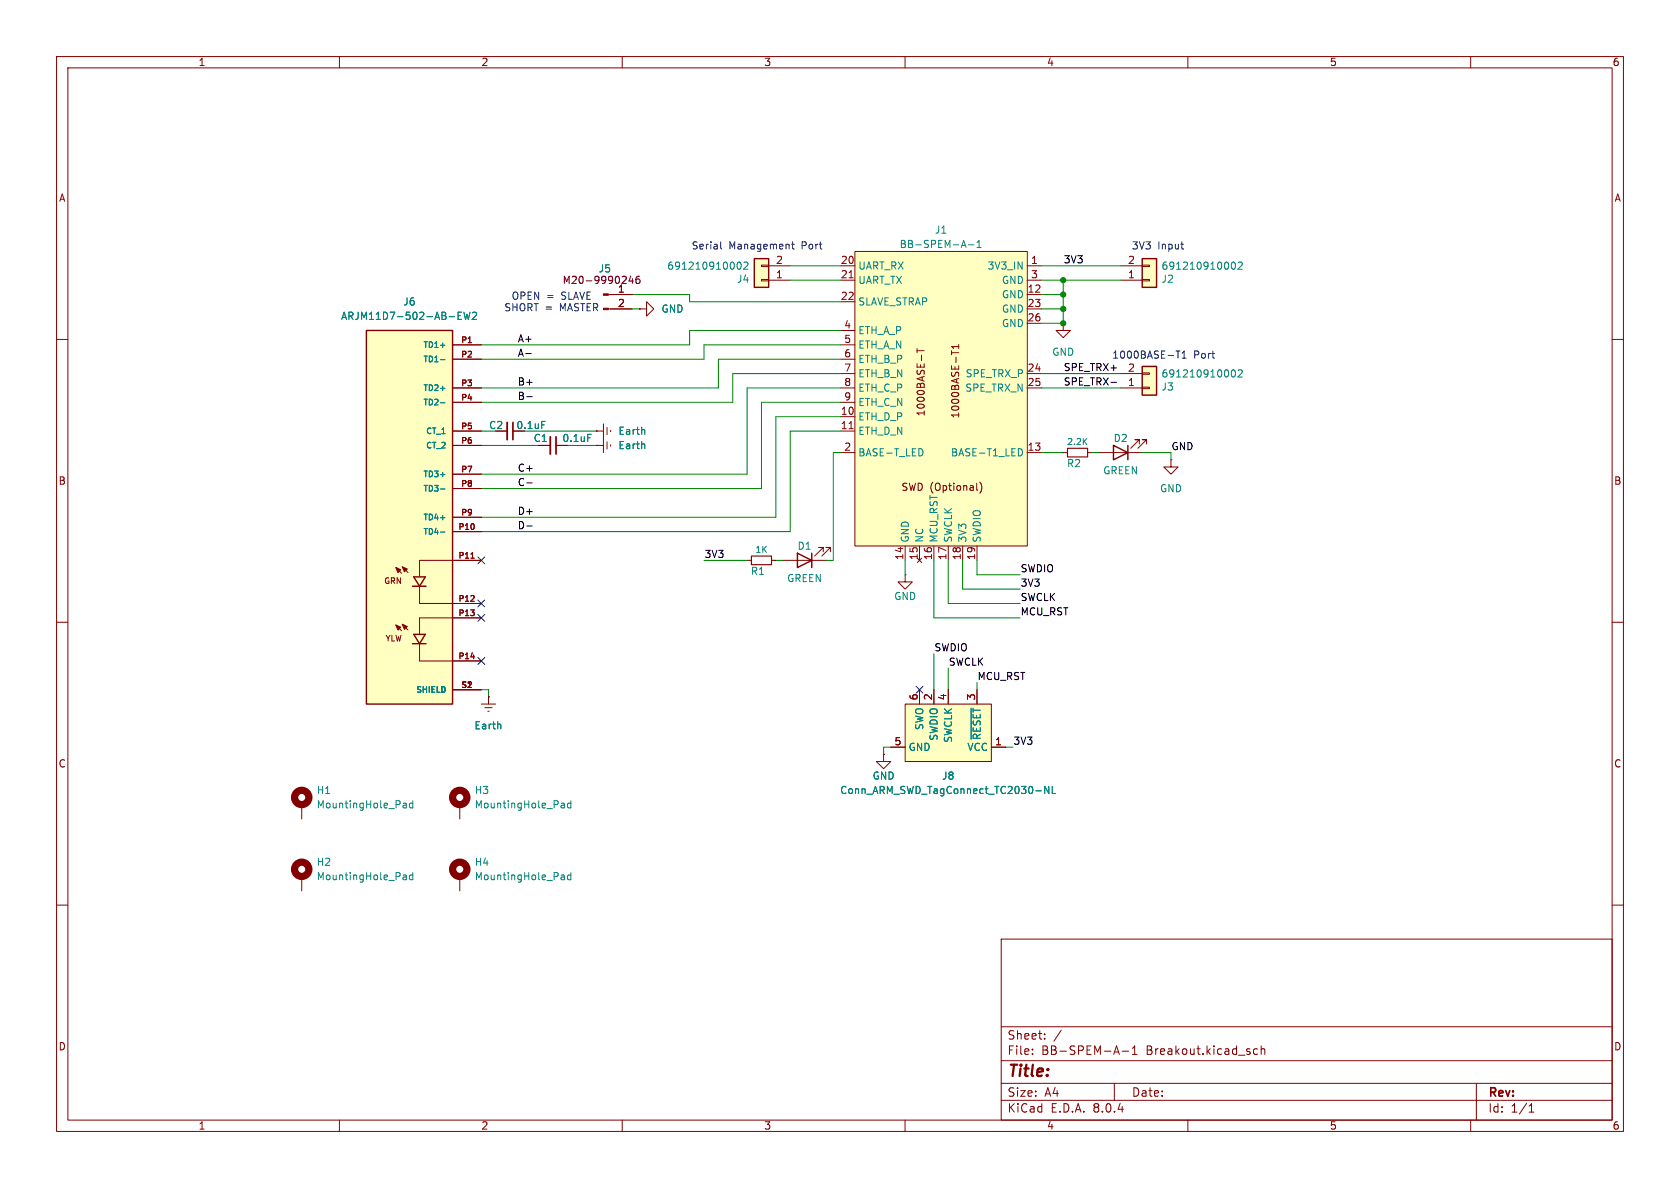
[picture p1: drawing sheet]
<svg xmlns="http://www.w3.org/2000/svg" width="297mm" height="210mm" viewBox="0 0 297 210" stroke-linecap="round" stroke-linejoin="round" font-family="sans-serif">
<g fill="none" stroke="#840000" stroke-width=".18">
<path d="M10 10h277v190h-277zM12 12h273v186h-273zM60 10v2M110 10v2M160 10v2M210 10v2M260 10v2M10 60h2M285 60h2M10 110h2M285 110h2M10 160h2"/>
<path d="M285 160h2M177 166h108v32h-108zM60 198v2M110 198v2M160 198v2M177 194.5h108M177 191.5h108M177 187.5h108M177 181.5h108M182.5 186.3v.1M182.5 185.5v.1M184.7 183.6v.1"/>
<path d="M184.7 182.8v.1M187.6 182.1l-1.3 2M197 191.5v3M197.4 184.9l.5 1.5M198.4 185.8h1.1M200.2 186.4h.8M200.2 185.3l.4-.4v1.5M210 198v2M222.3 185.5l-.4-.1-.3 .3v.4l.1 .2h.6M223 185.5l.2-.1 .3 .1 .1 .9M223 184.9v1.5M260 198v2"/>
<path d="M261 191.5v6.5M270.3 196.6h.9M270.3 195.5l.4-.4v1.5"/>
</g>
<path d="M201.9 64.8h2.6v5.1h-2.6z" fill="#ffffc2"/>
<path d="M198.1 68.6h3.8M198.1 66h3.8M201.9 65.9h1.3v.3h-1.3zM201.9 68.5h1.3v.2h-1.3z" fill="none" stroke="#840000" stroke-width=".18"/>
<path d="M201.9 64.8h2.6v5.1h-2.6z" fill="none" stroke="#840000" stroke-width=".25"/>
<path d="M217.8 65.5l.2-.1a.68 .68 0 0 1 .4 .6 .68 .68 0 0 1-.4 .6l-.2-.1-.1-.3zM218.9 65.5l.5-.1 .2 .3-.8 .9h.8" fill="none" stroke="#008484" stroke-width=".18"/>
<path d="M160 124.5h15.3v10.1h-15.3z" fill="#ffffc2"/>
<path d="M157.5 132.1h2.5M160 124.5h15.3v10.1h-15.3zM162.6 121.9v2.6M165.1 121.9v2.6M167.6 121.9v2.6M172.7 121.9v2.6M175.3 132.1h2.5" fill="none" stroke="#840000" stroke-width=".18"/>
<path d="M171.7 125.2v5.5M183.1 139.8h1M185.4 139v1.3l-.7-1.3v1.3M186 139v1.3h.6" fill="none" stroke="#008484" stroke-width=".18"/>
<path d="M201.9 45.7h2.6v5.1h-2.6z" fill="#ffffc2"/>
<path d="M198.1 49.5h3.8M198.1 47h3.8M201.9 46.9h1.3v.2h-1.3zM201.9 49.4h1.3v.3h-1.3zM160 101.6v1.3h1.3l-1.3 1.2-1.3-1.2h1.3M160 101.6h.1M156.2 133.4v1.2h1.3l-1.3 1.3-1.3-1.3h1.3M156.2 133.4h.1" fill="none" stroke="#840000" stroke-width=".18"/>
<path d="M201.9 45.7h2.6v5.1h-2.6z" fill="none" stroke="#840000" stroke-width=".25"/>
<path d="M217.8 46.4l.2-.1a.68 .68 0 0 1 .4 .7 .68 .68 0 0 1-.4 .6l-.2-.1-.1-.4zM218.9 46.4l.5-.1 .2 .4-.8 .9h.8" fill="none" stroke="#008484" stroke-width=".18"/>
<path d="M64.8 58.4h15.2v66.1h-15.2z" fill="#ffffc2"/>
<path d="M64.8 58.4h15.2v66.1h-15.2zM196.8 78.7l2.6 1.3-2.6 1.3zM199.4 78.7v2.6M72.9 113.8h2.4M72.9 103.6h2.4M73.2 112.1h2l-1 1.7zM73.2 102h2l-1 1.6z" fill="none" stroke="#840000" stroke-width=".25"/>
<g fill="none" stroke="#840000" stroke-width=".18">
<path d="M188 57.2v1.2h1.2l-1.2 1.3-1.3-1.3h1.3M188 57.2h.1M80 61h5.1M80 63.5h5.1M80 68.6h5.1M80 71.1h5.1M80 76.2h5.1M80 78.7h5.1M201.4 78.5v-.8h-.7h.7l-1.5 1.5M202.7 78.5v-.8h-.8h.8l-1.5 1.5M80 94h5.1M80 83.8h5.1"/>
<path d="M80 86.4h5.1M80 91.4h5.1M83.3 98.7h.5M85.1 99.1h-10.9v2.8M188 80h.7M192.3 80h.7M194.3 80h7.6M70 110.5l1 1M70 100.3l1 1M71.1 110.4l1 1M71.1 100.2l1 1M74.2 113.9v2.9h10.9"/>
<path d="M74.2 103.8v2.9h10.9M85.1 109.2h-10.9v2.8M80 121.9h5.1M85.1 124.5h2.5M85.7 125.1h1.3M86.2 125.7h.3M86.4 123.2h.1M86.4 123.2v1.3M53.3 142.2v2.6M81.3 154.9v2.6"/>
</g>
<g fill="#840000" stroke="#840000" stroke-width=".18">
<path d="M71.1 110.4l.9 .3-.5 .6z"/>
<path d="M71.1 100.2l.9 .4-.5 .5z"/>
<path d="M70 110.5l.9 .4-.5 .5z"/>
<path d="M70 100.3l.9 .4-.5 .5z"/>
</g>
<g fill="none" stroke="#008484" stroke-width=".18">
<path d="M81 55.8h.4M81.6 55.2h-.6v1.3h.6M82 55.2l.3 1.3 .2-.9 .3 .9 .3-1.3M83.5 55.3l.5-.1 .2 .4-.7 .9h.7M77.9 63.6h.8M77.9 71.2h.8M77.9 94.1h.8M77.9 86.4h.8M88.5 128.1v.7M71.4 142h.3l.1 .2v.6M71.8 142.8h-.4M71.8 142.3h-.4"/>
<path d="M73 142h-.4l-.2 .2 .1 .6h.5M73 141.5v1.3M99.4 154.7h.2l.2 .2v.6M99.8 155.5h-.4M99.8 155h-.4M100.9 154.7h-.3l-.3 .2 .1 .6h.5M100.9 154.2v1.3"/>
</g>
<g fill="none" stroke="#840000" stroke-width="1.3">
<circle cx="53.3" cy="141" r="1.27"/>
<circle cx="81.3" cy="153.7" r="1.27"/>
</g>
<path d="M188.7 79.2h3.6v1.6h-3.6z" fill="none" stroke="#840000" stroke-width=".2"/>
<path d="M133.3 45.7h2.6v5.1h-2.6z" fill="#ffffc2"/>
<path d="M107.5 54.6h4.3M107.5 52.1h4.3M113 54.6h1.3v-1.3l1.3 1.3-1.3 1.3v-1.3M113 54.6h.1M134.6 46.9h1.3v.2h-1.3zM134.6 49.4h1.3v.3h-1.3zM135.9 49.5h3.8M135.9 47h3.8M207 81.3v1.3h1.3l-1.3 1.2-1.3-1.2h1.3M207 81.3h.1M53.3 154.9v2.6M81.3 142.2v2.6" fill="none" stroke="#840000" stroke-width=".18"/>
<path d="M133.3 45.7h2.6v5.1h-2.6z" fill="none" stroke="#840000" stroke-width=".25"/>
<path d="M130.4 46.4l.2-.1a.68 .68 0 0 1 .4 .7 .68 .68 0 0 1-.4 .6l-.2-.1-.1-.4zM131.5 46.4l.5-.1 .2 .4-.8 .9h.8M71.4 154.7h.3l.1 .2v.6M71.8 155.5h-.4M71.8 155h-.4M73 154.7h-.4l-.2 .2 .1 .6h.5M73 154.2v1.3M99.4 142h.2l.2 .2v.6M99.8 142.8h-.4M99.8 142.3h-.4M100.9 142h-.3l-.3 .2 .1 .6h.5M100.9 141.5v1.3" fill="none" stroke="#008484" stroke-width=".18"/>
<g fill="none" stroke="#840000" stroke-width="1.3">
<circle cx="53.3" cy="153.7" r="1.27"/>
<circle cx="81.3" cy="141" r="1.27"/>
</g>
<g fill="#840000" stroke="#840000" stroke-width=".18">
<path d="M106.7 54.5h.8v.2h-.8z"/>
<path d="M106.7 51.9h.8v.3h-.8z"/>
</g>
<path d="M111.5 48.8l-.3 .9h.8M111.8 49.3v.8M113 48.8l-.3 .1a.85 .85 0 0 0 0 1.2l.4-.1v-.4l-.2-.3-.4 .1-.1 .2" fill="none" stroke="#840084" stroke-width=".18"/>
<path d="M151.1 44.5h30.5v52h-30.5z" fill="#ffffc2"/>
<g fill="none" stroke="#840000" stroke-width=".18">
<path d="M107.9 52.1h3.9M107.9 54.6h3.9M113 54.6h.1M148.6 47h2.5M148.6 49.5h2.5M148.6 53.3h2.5M148.6 58.4h2.5M150.1 49.1h.7M151.1 44.5h30.5v52h-30.5zM181.6 47h2.5M181.6 52.1h2.5M181.6 49.5h2.5"/>
<path d="M181.6 54.6h2.5M181.6 57.2h2.5M80 76.2h5.1M80 68.6h5.1M80 61h5.1M80 63.5h5.1M80 71.1h5.1M80 78.7h5.1M87.6 76.2h2.1M95.2 78.7h2.1M98.3 78.7h2M105.4 76.2h.1"/>
<path d="M105.4 78.7h.1M105.4 76.2h1.3M105.4 78.7h1.3M106.7 74.9v5.1M107.3 75.6v1.2M107.3 78.1v1.3M107.9 76.1v.2M107.9 78.6v.3M148.6 73.7h2.5M148.6 76.2h2.5M148.6 66h2.5M148.6 68.6h2.5"/>
<path d="M148.6 61h2.5M148.6 63.5h2.5M148.6 71.1h2.5M150.1 75.8h.7M162.1 61.6v.8M162.1 62h1.3M162.9 62.8v1M168.2 62v.7M168.2 62.4h1.3M169.5 60.9v.7M169.5 61.3h-1.3l.4 .3M181.6 66h2.5"/>
<path d="M181.6 68.6h2.5M80 99.1h5.1M80 94h5.1M80 83.8h5.1M80 86.4h5.1M80 91.4h5.1M83.3 98.7h.5M132.1 99.1h.7M136.4 99.1h.8M138.4 99.1h7.6M145.5 97.5v-.7h-.7h.7l-1.5 1.5M146.8 97.5v-.7h-.8h.8l-1.5 1.5"/>
<path d="M148.6 80h2.5M160 96.5v2.6M162.6 96.5v2.6M165.1 96.5v2.6M167.6 96.5v2.6M170.2 96.5v2.6M172.7 85.4v1.1l.2 .2M172.7 96.5v2.6M173.2 85.2a1.46 1.46 0 0 1 0 2M181.6 80h2.5M80 106.7h5.1M80 109.2h5.1"/>
<path d="M80 116.8h5.1M80 121.9h5.1M86.4 123.2h.1M156.2 133.4h.1M157.5 132.1h2.5M162.6 121.9v2.6M165.1 121.9v2.6M167.6 121.9v2.6M172.7 121.9v2.6M175.3 132.1h2.5"/>
</g>
<g fill="none" stroke="#008484" stroke-width=".18">
<path d="M81 55.8h.4M81.6 55.2h-.6v1.3h.6M82 55.2l.3 1.3 .2-.9 .3 .9 .3-1.3M83.5 55.3l.5-.1 .2 .4-.7 .9h.7M170.1 43.4h.6M170.4 42.5l.4 1.3M171.2 43.3h1M172.7 43.8h.7M172.7 42.9l.4-.4v1.3M77.9 63.6h.8M77.9 71.2h.8M95.8 74.5h.6"/>
<path d="M103.9 76.8h.6M113.9 76l.1 .8M113.9 78.5l.1 .8M162.9 79.4l.3 .5-.3 .6M180.3 79.3a.68 .68 0 0 1 .5 .7 .68 .68 0 0 1-.5 .6M77.9 94.1h.8M77.9 86.4h.8M88.5 128.1v.7M171.7 125.2v5.5M183.1 139.8h1M185.4 139v1.3l-.7-1.3v1.3M186 139v1.3h.6"/>
</g>
<path d="M132.8 98.3h3.6v1.5h-3.6z" fill="none" stroke="#840000" stroke-width=".2"/>
<path d="M89.7 74.7v3M97.3 77.2v3.1" fill="none" stroke="#840000" stroke-width=".33"/>
<path d="M90.7 74.7v3M98.3 77.2v3.1" fill="none" stroke="#840000" stroke-width=".3"/>
<path d="M141 97.8l2.5 1.3-2.5 1.2zM143.5 97.8v2.5" fill="none" stroke="#840000" stroke-width=".25"/>
<path d="M92.9 62.5h1M93.1 70.1h1M196.4 67.6h1M93.1 93h1M93.1 85.4h1" fill="none" stroke="#000" stroke-width=".18"/>
<path d="M127.4 42.7v1.1l.2 .2M139.9 43.2h.5M140.1 42.7v1.1l.3 .2M208.7 43.2h.5M209.1 44h.1M207.9 62.1h.7M208.2 62.1v1.2M209 63.3h.7M209 62.4l.3-.3v1.2" fill="none" stroke="#0000c2" stroke-width=".18"/>
<g fill="none" stroke="#008400" stroke-width=".18">
<path d="M111.8 52.1h10.1v1.2h26.7M111.8 54.6h1.2M139.7 49.5h8.9M139.7 47h8.9M148.6 58.4h-26.7v2.6h-36.8M184.1 49.5h14M184.1 47h14M184.1 52.1h3.9M184.1 54.6h3.9M188 49.5v7.7h-3.9M85.1 78.7h10.1M85.1 76.2h2.5"/>
<path d="M92.7 76.2h12.7M100.3 78.7h5.1M148.6 66h-19.1v5.1h-44.4M148.6 71.1h-14v15.3h-49.5M148.6 68.6h-16.5v15.2h-47M148.6 63.5h-21.6v5.1h-41.9M148.6 61h-24.1v2.5h-39.4M148.6 76.2h-8.9v17.8h-54.6M148.6 73.7h-11.4v17.7h-52.1M184.1 68.6h14M184.1 66h14M124.5 99.1h7.6"/>
<path d="M137.2 99.1h1.2M148.6 80h-1.3v19.1h-1.3M160 99.1v2.5M165.1 99.1v10.1h15.2M167.6 99.1v7.6h12.7M170.2 99.1v5h10.1M172.7 99.1v2.5h7.6M184.1 80h3.9M193 80h1.3M201.9 80h5.1v1.3M165.1 115.6v6.3M167.6 118.1v3.8"/>
<path d="M85.1 121.9h1.3v1.3M157.5 132.1h-1.3v1.3M172.7 120.7v1.2M177.8 132.1h1.3"/>
</g>
<path d="M84.5 98.5l1.2 1.2M85.7 98.5l-1.2 1.2M84.5 116.2l1.2 1.2M84.5 106.1l1.2 1.2M84.5 108.6l1.2 1.2M85.7 116.2l-1.2 1.2M85.7 106.1l-1.2 1.2M85.7 108.6l-1.2 1.2M162 121.3l1.2 1.2M163.2 121.3l-1.2 1.2" fill="none" stroke="#000084" stroke-width=".18"/>
<path d="M111.5 48.8l-.3 .9h.8M111.8 49.3v.8M113 48.8l-.3 .1a.85 .85 0 0 0 0 1.2l.4-.1v-.4l-.2-.3-.4 .1-.1 .2" fill="none" stroke="#840084" stroke-width=".18"/>
<g fill="#008400" stroke="#008400" stroke-width=".18">
<circle cx="188" cy="52.1" r=".46"/>
<circle cx="188" cy="54.6" r=".46"/>
<circle cx="188" cy="57.2" r=".46"/>
<circle cx="188" cy="49.5" r=".46"/>
</g>
<text font-size="2.8" fill="#840000" x="178" y="190.9">Title:</text>
<g font-size="2.1" fill="#840000">
<text x="178" y="184">Sheet:</text>
<text x="178" y="186.7">File:</text>
<text x="184.1" y="186.7">BB-SPEM-A-1</text>
<text x="202.7" y="186.7">Breakout.kicad_sch</text>
<text x="178" y="196.9">KiCad</text>
<text x="178" y="194.1">Size:</text>
<text x="184.7" y="194.1">A4</text>
<text x="185.7" y="196.9">E.D.A.</text>
<text x="193.3" y="196.9">8.0.4</text>
<text x="200" y="194.1">Date:</text>
<text x="263" y="194.3">Rev:</text>
<text x="263" y="196.9">Id:</text>
<text x="267.1" y="196.9">1/1</text>
</g>
<g font-size="1.8" fill="#840000">
<text x="35" y="11.9">1</text>
<text x="85" y="11.9">2</text>
<text x="135" y="11.9">3</text>
<text x="185" y="11.9">4</text>
<text x="235" y="11.9">5</text>
<text x="285" y="11.9">6</text>
<text x="10.3" y="35.9">A</text>
<text x="285.3" y="35.9">A</text>
<text x="137.1" y="46.7">2</text>
<text x="148.5" y="46.7">20</text>
<text x="182.2" y="46.7">1</text>
<text x="199.3" y="46.7">2</text>
<text x="109.1" y="51.8">1</text>
<text x="137.1" y="49.3">1</text>
<text x="148.5" y="49.3">21</text>
<text x="148.5" y="53.1">22</text>
<text x="181.6" y="51.8">12</text>
<text x="182.2" y="49.3">3</text>
<text x="199.3" y="49.3">1</text>
<text x="109.1" y="54.4">2</text>
<text x="149.2" y="58.2">4</text>
<text x="181.6" y="54.4">23</text>
<text x="181.6" y="56.9">26</text>
<text x="149.2" y="60.7">5</text>
<text x="149.2" y="63.2">6</text>
<text x="149.2" y="65.8">7</text>
<text x="181.6" y="65.8">24</text>
<text x="199.3" y="65.8">2</text>
<text x="149.2" y="68.3">8</text>
<text x="149.2" y="70.9">9</text>
<text x="181.6" y="68.3">25</text>
<text x="199.3" y="68.3">1</text>
<text x="91.2" y="76">0.1uF</text>
<text x="148.5" y="73.4">10</text>
<text x="148.5" y="75.9">11</text>
<text x="163.7" y="73.7" transform="rotate(-90 163.7 73.7)">1000BASE-T</text>
<text x="169.8" y="74.6" transform="rotate(-90 169.8 74.6)">1000BASE-T1</text>
<text x="149.2" y="79.8">2</text>
<text x="181.6" y="79.8">13</text>
<text x="10.3" y="85.9">B</text>
<text x="159.3" y="87">SWD (Optional)</text>
<text x="285.3" y="85.9">B</text>
<text x="159.8" y="99.1" transform="rotate(-90 159.8 99.1)">14</text>
<text x="162.3" y="99.1" transform="rotate(-90 162.3 99.1)">15</text>
<text x="164.8" y="99.1" transform="rotate(-90 164.8 99.1)">16</text>
<text x="167.4" y="99.1" transform="rotate(-90 167.4 99.1)">17</text>
<text x="169.9" y="99.1" transform="rotate(-90 169.9 99.1)">18</text>
<text x="172.5" y="99.1" transform="rotate(-90 172.5 99.1)">19</text>
<text x="162.3" y="123.9" transform="rotate(-90 162.3 123.9)">6</text>
<text x="164.8" y="123.9" transform="rotate(-90 164.8 123.9)">2</text>
<text x="167.4" y="123.9" transform="rotate(-90 167.4 123.9)">4</text>
<text x="172.5" y="123.9" transform="rotate(-90 172.5 123.9)">3</text>
<text x="158" y="131.8">5</text>
<text x="175.8" y="131.8">1</text>
<text x="10.3" y="135.9">C</text>
<text x="285.3" y="135.9">C</text>
<text x="10.3" y="185.9">D</text>
<text x="285.3" y="185.9">D</text>
<text x="35" y="199.9">1</text>
<text x="85" y="199.9">2</text>
<text x="135" y="199.9">3</text>
<text x="185" y="199.9">4</text>
<text x="235" y="199.9">5</text>
<text x="285" y="199.9">6</text>
</g>
<g font-size="1.8" fill="#008484">
<text x="165.2" y="41.5">J1</text>
<text x="117.9" y="47.9">691210910002</text>
<text x="151.6" y="47.9">UART_RX</text>
<text x="159" y="44">BB-SPEM-A-1</text>
<text x="174.5" y="47.9">3V3_IN</text>
<text x="205.2" y="47.9">691210910002</text>
<text x="130.2" y="50.2">J4</text>
<text x="151.6" y="50.4">UART_TX</text>
<text x="177" y="52.9">GND</text>
<text x="177" y="50.4">GND</text>
<text x="205.2" y="50.2">J2</text>
<text x="60.2" y="56.7">ARJM11D7-502-AB-EW2</text>
<text x="71.2" y="54.2">J6</text>
<text x="116.8" y="55.5">GND</text>
<text x="151.6" y="54.2">SLAVE_STRAP</text>
<text x="151.6" y="59.3">ETH_A_P</text>
<text x="177" y="55.5">GND</text>
<text x="177" y="58">GND</text>
<text x="151.6" y="61.8">ETH_A_N</text>
<text x="151.6" y="64.4">ETH_B_P</text>
<text x="185.9" y="63.1">GND</text>
<text x="151.6" y="66.9">ETH_B_N</text>
<text x="151.6" y="69.4">ETH_C_P</text>
<text x="151.6" y="72">ETH_C_N</text>
<text x="170.6" y="69.4">SPE_TRX_N</text>
<text x="170.6" y="66.9">SPE_TRX_P</text>
<text x="205.2" y="69.2">J3</text>
<text x="205.2" y="66.9">691210910002</text>
<text x="86.4" y="76">C2</text>
<text x="109.2" y="77.1">Earth</text>
<text x="151.6" y="74.5">ETH_D_P</text>
<text x="151.6" y="77.1">ETH_D_N</text>
<text x="94.2" y="78.3">C1</text>
<text x="99.3" y="78.3">0.1uF</text>
<text x="109.2" y="79.6">Earth</text>
<text x="151.6" y="80.9">BASE-T_LED</text>
<text x="168" y="80.9">BASE-T1_LED</text>
<text x="188.5" y="82.8">R2</text>
<text x="196.8" y="78.3">D2</text>
<text x="194.9" y="84">GREEN</text>
<text x="205" y="87.2">GND</text>
<text x="132.6" y="101.8">R1</text>
<text x="140.9" y="97.4">D1</text>
<text x="160.9" y="96" transform="rotate(-90 160.9 96)">GND</text>
<text x="163.4" y="96" transform="rotate(-90 163.4 96)">NC</text>
<text x="166" y="96" transform="rotate(-90 166 96)">MCU_RST</text>
<text x="168.5" y="96" transform="rotate(-90 168.5 96)">SWCLK</text>
<text x="171" y="96" transform="rotate(-90 171 96)">3V3</text>
<text x="173.6" y="96" transform="rotate(-90 173.6 96)">SWDIO</text>
<text x="139.1" y="103.1">GREEN</text>
<text x="158" y="106.3">GND</text>
<text x="83.8" y="129.1">Earth</text>
<text x="163.4" y="129.2" transform="rotate(-90 163.4 129.2)">SWO</text>
<text x="166" y="131" transform="rotate(-90 166 131)">SWDIO</text>
<text x="168.5" y="131.4" transform="rotate(-90 168.5 131.4)">SWCLK</text>
<text x="173.6" y="130.9" transform="rotate(-90 173.6 130.9)">~{RESET}</text>
<text x="160.5" y="132.9">GND</text>
<text x="170.9" y="132.9">VCC</text>
<text x="55.9" y="140.6">H1</text>
<text x="55.9" y="143.1">MountingHole_Pad</text>
<text x="83.8" y="140.6">H3</text>
<text x="83.8" y="143.1">MountingHole_Pad</text>
<text x="148.4" y="140.6">Conn_ARM_SWD_TagConnect_TC2030-NL</text>
<text x="154.2" y="138">GND</text>
<text x="166.4" y="138">J8</text>
<text x="55.9" y="153.3">H2</text>
<text x="55.9" y="155.8">MountingHole_Pad</text>
<text x="83.8" y="153.3">H4</text>
<text x="83.8" y="155.8">MountingHole_Pad</text>
</g>
<g font-size="1.8" fill="#0000c2">
<text x="122.2" y="44.3">Serial</text>
<text x="128.8" y="44.3">Management</text>
<text x="141.8" y="44.3">Port</text>
<text x="200" y="44.3">3V3</text>
<text x="204.7" y="44.3">Input</text>
<text x="90.4" y="53.2">OPEN =</text>
<text x="99.4" y="53.2">SLAVE</text>
<text x="89.1" y="55.2">SHORT =</text>
<text x="99.1" y="55.2">MASTER</text>
<text x="196.5" y="63.6">1000BASE-T1</text>
<text x="211" y="63.6">Port</text>
</g>
<g font-size="1.8">
<text x="188" y="46.6">3V3</text>
<text x="91.4" y="63.2">A-</text>
<text x="91.4" y="60.6">A+</text>
<text x="188" y="65.7">SPE_TRX+</text>
<text x="91.4" y="70.8">B-</text>
<text x="91.4" y="68.2">B+</text>
<text x="188" y="68.2">SPE_TRX-</text>
<text x="91.4" y="83.5">C+</text>
<text x="207" y="79.7">GND</text>
<text x="91.4" y="86">C-</text>
<text x="91.4" y="93.6">D-</text>
<text x="91.4" y="91.1">D+</text>
<text x="124.5" y="98.7">3V3</text>
<text x="180.3" y="101.3">SWDIO</text>
<text x="180.3" y="106.3">SWCLK</text>
<text x="180.3" y="103.8">3V3</text>
<text x="180.3" y="108.9">MCU_RST</text>
<text x="165.1" y="115.2">SWDIO</text>
<text x="167.6" y="117.8">SWCLK</text>
<text x="172.7" y="120.3">MCU_RST</text>
<text x="179.1" y="131.7">3V3</text>
</g>
<g font-size="1.8" fill="#840084">
<text x="99.4" y="50.4">M20-9990246</text>
<text x="105.7" y="48.4">J5</text>
</g>
<g font-size="1.5" fill="#008484">
<text x="188.5" y="78.9">2.2K</text>
<text x="133.4" y="97.9">1K</text>
</g>
<g font-size="1.4" fill="#008484">
<text x="74.7" y="61.7">TD1+</text>
<text x="74.7" y="64.2">TD1-</text>
<text x="74.7" y="69.3">TD2+</text>
<text x="74.7" y="71.9">TD2-</text>
<text x="75.2" y="76.9">CT_1</text>
<text x="75.2" y="79.5">CT_2</text>
<text x="74.7" y="84.6">TD3+</text>
<text x="74.7" y="87.1">TD3-</text>
<text x="74.7" y="94.7">TD4-</text>
<text x="74.7" y="92.2">TD4+</text>
<text x="73.5" y="122.7">SHIELD</text>
</g>
<g font-size="1.4" fill="#840000">
<text x="81.4" y="60.7">P1</text>
<text x="81.4" y="63.2">P2</text>
<text x="81.4" y="68.3">P3</text>
<text x="81.4" y="70.9">P4</text>
<text x="81.4" y="75.9">P5</text>
<text x="81.4" y="78.5">P6</text>
<text x="81.4" y="83.6">P7</text>
<text x="81.4" y="86.1">P8</text>
<text x="80.9" y="93.7">P10</text>
<text x="81.4" y="91.2">P9</text>
<text x="80.9" y="98.8">P11</text>
<text x="67.8" y="103.4">GRN</text>
<text x="80.9" y="106.4">P12</text>
<text x="68" y="113.6">YLW</text>
<text x="80.9" y="109">P13</text>
<text x="80.9" y="116.6">P14</text>
<text x="81.5" y="121.7">S1</text>
<text x="82.4" y="121.7">2</text>
</g>
</svg>
